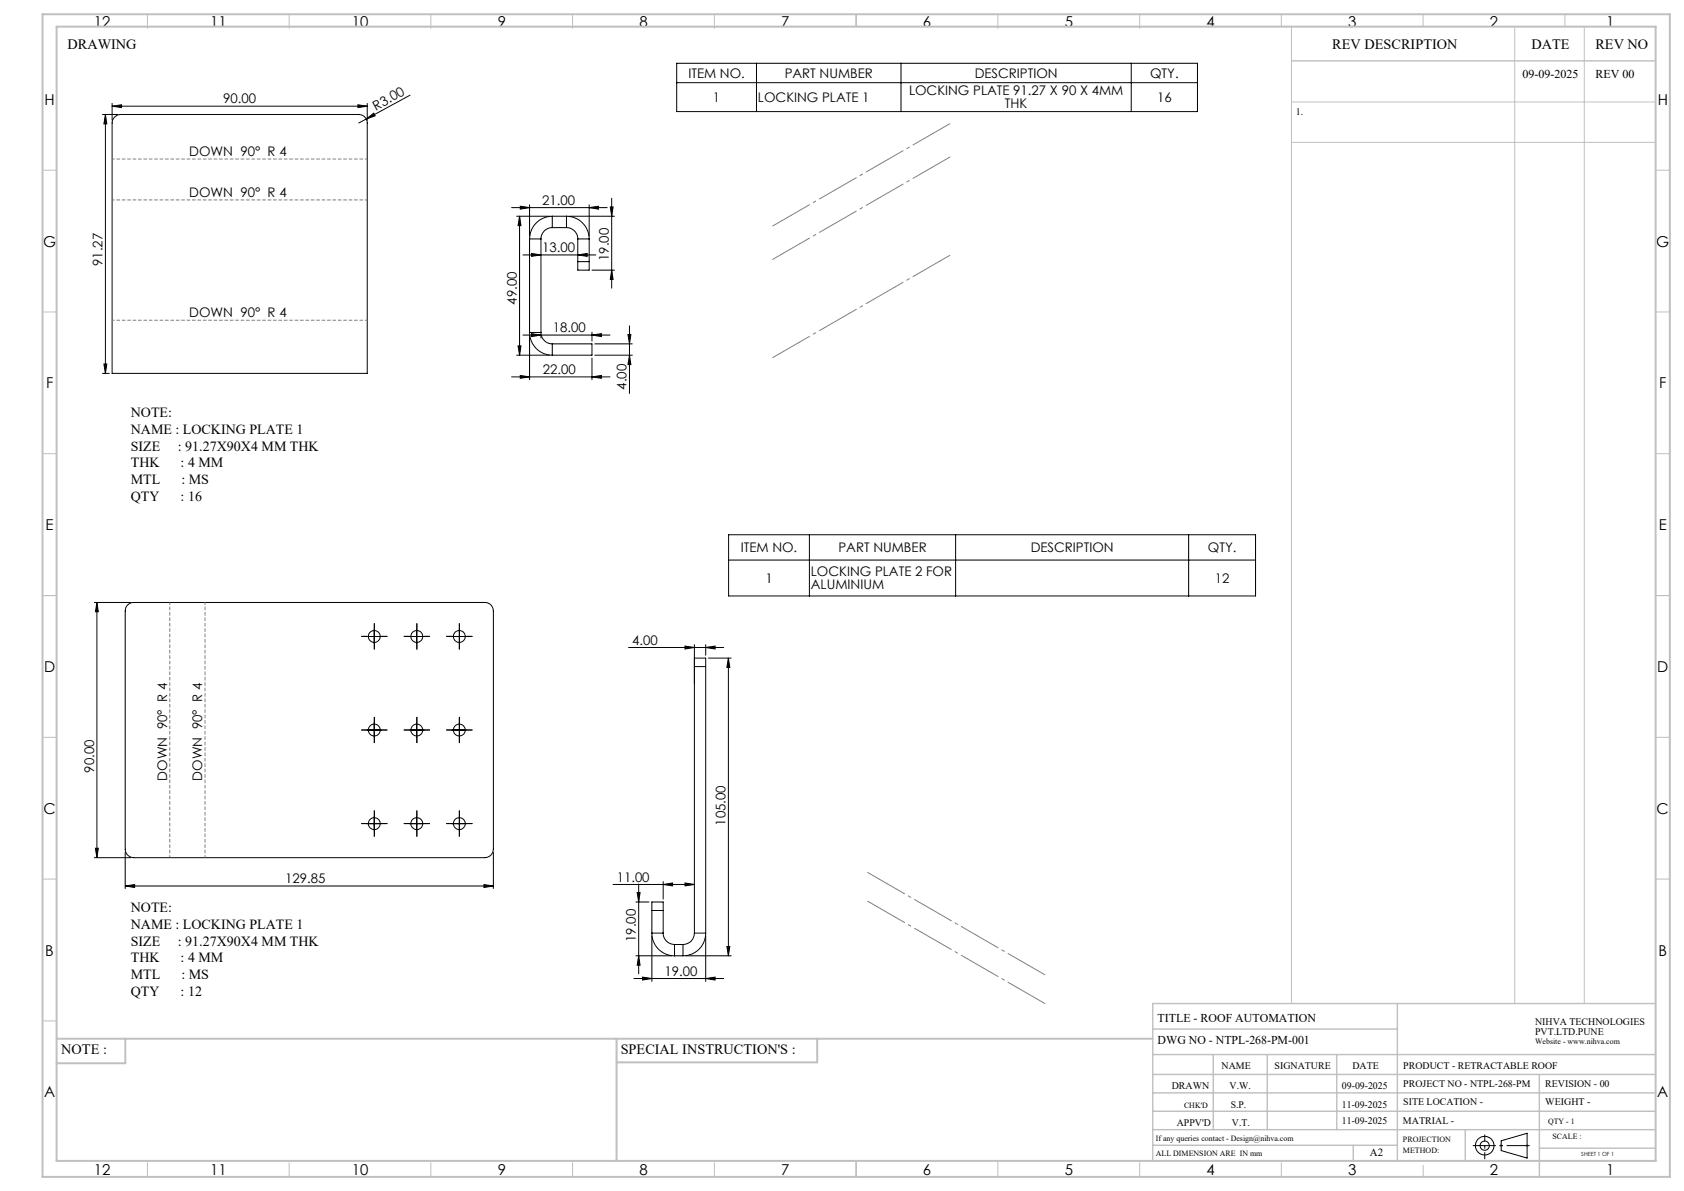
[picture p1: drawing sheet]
<svg xmlns="http://www.w3.org/2000/svg" width="594mm" height="420mm" viewBox="0 0 594 420" stroke-linecap="round" stroke-linejoin="round" font-family="sans-serif">
<g fill="none" stroke="#000" stroke-width=".35">
<path d="M39.5 37.4l3.4-.4v.9zM39.5 36.5v5.9M39.5 37.4h90M126.3 37l3.2 .4-3.2 .5zM129.5 36.5v5.9M144.6 33.6l-15.4 8.4M238.7 22.3h183.7v17.1h-183.7zM238.7 29.2h183.7M266.8 22.3v17.1M317.8 22.3v17.1M399 22.3v17.1M36.2 40.4h5.4"/>
<path d="M37.2 40.4l.5 3.3h-1zM37.2 40.4v91.3M40.3 41.5l1.2-.9 1-.2h84a2.99 2.99 0 0 1 3 3v88.3h-90v-88.3l.2-1zM129.2 42l2.6-2.1 .5 .9zM129.2 42l-2.7 1.4M180.4 73.2h33.8M182.2 76.3h11.6M183.3 76.3l.5 3.3h-1.1zM183.3 76.3v49M183.5 72.7l3.3 .5-3.3 .5zM186.8 72.2v11.1M194.8 76.3a8.1 8.1 0 0 0-8 8"/>
<path d="M194.8 76.3v4M194.8 76.3h5M199.8 76.3a8.1 8.1 0 0 1 8 8M199.8 76.3v4M200.8 76.3h15.9M207.8 73.2l3.3-.5v1zM207.8 72.2v11.1M215.3 73h1l-.5 3.3zM215.8 69.9v31.7M184.5 89.9h25.6M186.8 84.3h4M186.8 84.3v32.9"/>
<path d="M187.5 89.4l3.3 .5-3.3 .5zM190.8 84.3v32.9M194.8 80.3a3.9 3.9 0 0 0-4 4M194.8 80.3h5M199.8 80.3a3.9 3.9 0 0 1 4 4M203.8 89.9l3.3-.5v1zM203.8 92.3v3h4v-3M203.8 84.3h4M203.8 92.3h4M203.8 84.3v8M207.8 84.3v8M208.8 95.3h7.9"/>
<path d="M215.8 95.3l.5 3.2h-1zM184.5 118.2h30.7M186.8 118.3v15.6M186.8 117.2a8 8 0 0 0 8 8.1M186.8 117.2h4M187.5 117.7l3.3 .5-3.3 .5zM190.8 118.3v.9M190.8 117.2a4 4 0 0 0 4 4.1M208.8 118.2l3.3-.5v1zM208.8 117.2v3.1M221.5 118h1l-.5 3.3zM222 114.9v23.8"/>
<path d="M36.2 131.7h2.4M36.7 128.4h1l-.5 3.3zM180.4 132.9h34.8M182.2 125.3h11.6M182.7 122h1.1l-.5 3.3zM183.5 132.4l3.3 .5-3.3 .5zM194.8 121.3v4M194.8 121.3h14v4h-14M208.8 132.9l3.3-.5v1zM208.8 126.3v7.6M209.8 121.3h13.2M209.8 125.3h13.2"/>
<path d="M222 125.3l.5 3.3h-1zM257 188.6h185.9v21.6h-185.9zM257 197.5h185.9M285.5 188.6v21.6M337.1 188.6v21.6M419.3 188.6v21.6M33.2 212.5h13M34.2 212.5v90M34.2 212.5l.5 3.2h-1zM45 213.3l1-.6 1.2-.2h123.8a2.95 2.95 0 0 1 3 3v84a3 3 0 0 1-3 3h-123.8a3 3 0 0 1-3-3v-84l.2-1.2zM129.5 224.5h5M132 222v5"/>
<path d="M144.5 224.5h5M147 222v5M159.5 224.5h5M162 222v5M221.7 228.3h33.6M241.6 227.8l3.3 .5-3.3 .6zM244.9 227.3v101.8M244.9 232.1h4v3h-4zM248.9 228.3l3.3-.5v1.1zM248.9 227.3v3.8M248.9 235.1v94M249.9 232.1h8"/>
<path d="M256.9 232.1l.5 3.3h-1zM256.9 232.1v105M129.5 257.4h5M132 254.9v5M144.5 257.4h5M147 254.9v5M159.5 257.4h5M162 254.9v5M33.7 299.1h1l-.5 3.4zM129.5 290.5h5M132 288v4.9M144.5 290.5h5"/>
<path d="M147 288v4.9M159.5 290.5h5M162 288v4.9M33.2 302.5h13M44.2 312.4l3.3-.5v1.1zM44.2 300.4v13.1M44.2 312.4h129.8M170.7 311.9l3.3 .5-3.3 .6zM174 300.4v13.1M216.2 311.9h28.7M224.3 318.1h4.6M224.8 314.8h1l-.5 3.3z"/>
<path d="M225.3 311.7v31.7M233.9 311.9l3.3-.5v1zM233.9 310.9v6.2M241.6 311.4l3.3 .5-3.3 .5zM224.3 337.1h12.6M225.3 337.1l.5 3.3h-1zM229.9 330.1v16M229.9 329.1a7.9 7.9 0 0 0 8 8M229.9 321.1v-3h4v3M229.9 329.1h4M229.9 321.1v8M229.9 321.1h4"/>
<path d="M233.9 329.1a4 4 0 0 0 4 4M233.9 321.1v8M237.9 337.1h3M237.9 333.1v4M237.9 333.1h3M240.9 333.1v4M241.9 337.1h16M244.9 329.1a4 4 0 0 1-4 4M244.9 329.1h4M248.9 330.1v16M248.9 329.1a8 8 0 0 1-8 8M256.4 333.8h1l-.5 3.3z"/>
<path d="M223.6 345.1h31.7M226.6 344.6l3.3 .5-3.3 .5zM248.9 345.1l3.3-.5v1zM529.5 402.3l9.2-2.7v8.8l-9.2-2.7z"/>
<circle cx="132" cy="224.4" r="2.1"/>
<circle cx="147" cy="224.4" r="2.1"/>
<circle cx="162" cy="224.4" r="2.1"/>
<circle cx="132" cy="257.5" r="2.1"/>
<circle cx="147" cy="257.5" r="2.1"/>
<circle cx="162" cy="257.5" r="2.1"/>
<circle cx="132" cy="290.4" r="2.1"/>
<circle cx="147" cy="290.4" r="2.1"/>
<circle cx="162" cy="290.4" r="2.1"/>
<circle cx="523.7" cy="404" r="1.62"/>
<circle cx="523.7" cy="404" r="3.3"/>
</g>
<g fill="none" stroke="#c0c0c0" stroke-width=".35">
<path d="M52 5v5M102 5v5M152 5v5M202 5v5M252 5v5M302 5v4.4M352 5v5M402 5v5M452 5v4.4M455.5 9.4v344.5M502 5v4.4M534.3 9.4v344.5"/>
<path d="M552 5v4.4M558.8 9.4v344.5M455.5 36h128.5M455.5 50.2h128.5M15 60h5M584 60h5M15 110h5M584 110h5M15 160h5M584 160h5M15 210h5M584 210h5"/>
<path d="M15 260h5M584 260h5M15 310h5M584 310h5M15 360h5M52 410v5M102 410v5M152 410v5M202 410v5M252 410v5M302 409.4v5.6M352 409.4v5.6"/>
<path d="M402 410v5M452 410v5M502 410.9v4.1M529 404h1M529.2 403.7l.7 .7M529.5 403.5v1M529.9 403.7l-.7 .7M538.1 404h1.1M538.3 403.7l.7 .7M538.7 403.5v1M539 403.7l-.7 .7"/>
</g>
<path d="M519.5 404h20.1" fill="none" stroke="#000" stroke-width=".35" stroke-dasharray="15.2 1.3 1.3 1.3" stroke-dashoffset="7.1" stroke-linecap="butt"/>
<path d="M523.7 408.8v-8.7" fill="none" stroke="#000" stroke-width=".35" stroke-dasharray="15.2 1.3 1.3 1.3" stroke-dashoffset="12.8" stroke-linecap="butt"/>
<g fill="none" stroke="#000" stroke-width=".35" stroke-dasharray="15.2 1.3 1.3 1.3" stroke-linecap="butt">
<path d="M129.5 224.4h-2.1M132 221.9v-2.1M132 226.9v2.1M134.5 224.4h2.1M144.5 224.4h-2.1M147 221.9v-2.1M147 226.9v2.1M149.5 224.4h2.1M159.5 224.4h-2.1M162 221.9v-2.1M162 226.9v2.1M164.5 224.4h2.1"/>
<path d="M129.5 257.4h-2.1M132 254.9v-2.1M132 259.9v2.1M134.5 257.4h2.1M144.5 257.4h-2.1M147 254.9v-2.1M147 259.9v2.1M149.5 257.4h2.1M159.5 257.4h-2.1M162 254.9v-2.1M162 259.9v2.1M164.5 257.4h2.1"/>
<path d="M129.5 290.4h-2.1M132 287.9v-2.1M132 292.9v2.1M134.5 290.4h2.1M144.5 290.4h-2.1M147 287.9v-2.1M147 292.9v2.1M149.5 290.4h2.1M159.5 290.4h-2.1M162 287.9v-2.1M162 292.9v2.1M164.5 290.4h2.1"/>
</g>
<path d="M39.6 56.1h90M39.6 70.5h90M129.6 112.9h-90M59.9 302.4v-90M72.3 302.4v-90" fill="none" stroke="#808080" stroke-width=".35" stroke-dasharray="1.3 .6" stroke-dashoffset=".4" stroke-linecap="butt"/>
<path d="M335.6 55.1l-63.6 36.7M335.6 43.3l-63.6 36.7M272 126.4l63.6-36.7M305.5 307.3l63.6 36.8M305.5 317.5l63.6 36.7" fill="none" stroke="#808080" stroke-width=".35" stroke-dasharray="15.2 1.3 1.3 1.3" stroke-dashoffset="-.5" stroke-linecap="butt"/>
<g fill="none" stroke="#c0c0c0" stroke-width=".5">
<path d="M455.5 21.5h128.5M492.9 353.9v55.5M584 353.9h-177.4v55.5M406.6 371.9h177.4M406.6 378.9h177.4M406.6 362.9h86.3M428 371.9v26.5M447 371.9v26.5M471.5 371.9v26.5M543 378.9v36.1M406.6 391.9h177.4M406.6 385.4h177.4"/>
<path d="M406.6 398.4h177.4M516.9 398.4v11M406.6 403.9h86.3M477.3 403.9v5.5M543 404.9h41"/>
</g>
<path d="M15 5h574v410h-574zM20 9.4h564v400h-564zM20 366.3h386.6M44.2 366.3v8.6h-24.2M217.5 366.3v43.1M288.3 366.3v8.3h-70.8" fill="none" stroke="#c0c0c0" stroke-width=".7"/>
<g fill="#000">
<path d="M129.2 42l2.6-2.1 .5 .9z"/>
<path d="M126.3 37l3.2 .4-3.2 .5zM39.5 37.4l3.4-.4v.9z"/>
<path d="M37.2 40.4l.5 3.3h-1zM36.7 128.4h1l-.5 3.3z"/>
<path d="M183.3 76.3l.5 3.3h-1.1zM182.7 122h1.1l-.5 3.3zM221.5 118h1l-.5 3.3zM222 125.3l.5 3.3h-1zM256.9 232.1l.5 3.3h-1zM256.4 333.8h1l-.5 3.3z"/>
<path d="M203.8 89.9l3.3-.5v1zM187.5 89.4l3.3 .5-3.3 .5zM207.8 73.2l3.3-.5v1zM183.5 72.7l3.3 .5-3.3 .5z"/>
<path d="M215.8 95.3l.5 3.2h-1zM215.3 73h1l-.5 3.3z"/>
<path d="M183.5 132.4l3.3 .5-3.3 .5zM208.8 132.9l3.3-.5v1zM187.5 117.7l3.3 .5-3.3 .5zM208.8 118.2l3.3-.5v1z"/>
<path d="M34.2 212.5l.5 3.2h-1zM33.7 299.1h1l-.5 3.4z"/>
<path d="M44.2 312.4l3.3-.5v1.1zM170.7 311.9l3.3 .5-3.3 .6z"/>
<path d="M224.8 314.8h1l-.5 3.3zM225.3 337.1l.5 3.3h-1z"/>
<path d="M233.9 311.9l3.3-.5v1zM241.6 311.4l3.3 .5-3.3 .5z"/>
<path d="M248.9 345.1l3.3-.5v1zM226.6 344.6l3.3 .5-3.3 .5zM248.9 228.3l3.3-.5v1.1zM241.6 227.8l3.3 .5-3.3 .6z"/>
</g>
<g font-size="5.3">
<text x="33.1" y="9.5">12</text>
<text x="74.1" y="9.5">11</text>
<text x="124.1" y="9.5">10</text>
<text x="175.6" y="9.5">9</text>
<text x="225.6" y="9.5">8</text>
<text x="275.6" y="9.5">7</text>
<text x="325.6" y="9.5">6</text>
<text x="375.6" y="9.5">5</text>
<text x="425.6" y="9.5">4</text>
<text x="475.6" y="9.5">3</text>
<text x="525.6" y="9.5">2</text>
<text x="566.6" y="9.5">1</text>
<text x="15.7" y="37">H</text>
<text x="584.7" y="37">H</text>
<text x="15.2" y="87">G</text>
<text x="584.2" y="87">G</text>
<text x="16.2" y="137">F</text>
<text x="585.2" y="137">F</text>
<text x="16.1" y="187">E</text>
<text x="585.1" y="187">E</text>
<text x="15.5" y="237">D</text>
<text x="584.5" y="237">D</text>
<text x="15.4" y="287">C</text>
<text x="584.4" y="287">C</text>
<text x="16" y="337">B</text>
<text x="585" y="337">B</text>
<text x="15.5" y="387">A</text>
<text x="584.5" y="387">A</text>
<text x="33.1" y="414.5">12</text>
<text x="74.1" y="414.5">11</text>
<text x="124.1" y="414.5">10</text>
<text x="175.6" y="414.5">9</text>
<text x="225.6" y="414.5">8</text>
<text x="275.6" y="414.5">7</text>
<text x="325.6" y="414.5">6</text>
<text x="375.6" y="414.5">5</text>
<text x="425.6" y="414.5">4</text>
<text x="475.6" y="414.5">3</text>
<text x="525.6" y="414.5">2</text>
<text x="566.6" y="414.5">1</text>
</g>
<g font-size="5">
<text x="23.8" y="17.2">DRAWING</text>
<text x="470" y="17.4">REV DESCRIPTION</text>
<text x="540.2" y="17.4">DATE</text>
<text x="562.8" y="17.4">REV NO</text>
<text x="21.6" y="371.8">NOTE :</text>
<text x="218.9" y="371.8">SPECIAL INSTRUCTION'S :</text>
</g>
<g font-size="4.9">
<text x="46.2" y="147">NOTE:</text>
<text x="46.2" y="153">NAME : LOCKING PLATE 1</text>
<text x="46.2" y="158.9">SIZE</text>
<text x="62.8" y="158.9">: 91.27X90X4 MM THK</text>
<text x="46.2" y="164.8">THK</text>
<text x="63.7" y="164.8">: 4 MM</text>
<text x="46.2" y="170.8">MTL</text>
<text x="64" y="170.8">: MS</text>
<text x="46.2" y="176.7">QTY</text>
<text x="63.7" y="176.7">: 16</text>
<text x="46.2" y="321.6">NOTE:</text>
<text x="46.2" y="327.5">NAME : LOCKING PLATE 1</text>
<text x="46.2" y="333.4">SIZE</text>
<text x="62.8" y="333.4">: 91.27X90X4 MM THK</text>
<text x="46.2" y="339.4">THK</text>
<text x="63.7" y="339.4">: 4 MM</text>
<text x="46.2" y="345.3">MTL</text>
<text x="64" y="345.3">: MS</text>
<text x="46.2" y="351.2">QTY</text>
<text x="63.7" y="351.2">: 12</text>
</g>
<g font-size="4.7">
<text x="242.8" y="27.4">ITEM NO.</text>
<text x="276.8" y="27.4">PART NUMBER</text>
<text x="343.8" y="27.4">DESCRIPTION</text>
<text x="405.7" y="27.4">QTY.</text>
<text x="251.5" y="35.9">1</text>
<text x="267.4" y="35.9">LOCKING PLATE 1</text>
<text x="320.6" y="33.7">LOCKING PLATE 91.27 X 90 X 4MM</text>
<text x="408.1" y="35.9">16</text>
<text x="78.8" y="36.4">90.00</text>
<text x="132.6" y="39" transform="rotate(-29 132.6 39)">R3.00</text>
<text x="354.5" y="38.2">THK</text>
<text x="66.7" y="55.1">DOWN 90° R 4</text>
<text x="66.7" y="69.4">DOWN 90° R 4</text>
<text x="191.2" y="72.2">21.00</text>
<text x="191.2" y="88.9">13.00</text>
<text x="36.2" y="93.8" transform="rotate(-90 36.2 93.8)">91.27</text>
<text x="214.8" y="92" transform="rotate(-90 214.8 92)">19.00</text>
<text x="182.3" y="107.4" transform="rotate(-90 182.3 107.4)">49.00</text>
<text x="66.7" y="111.9">DOWN 90° R 4</text>
<text x="195" y="117.1">18.00</text>
<text x="191.5" y="131.9">22.00</text>
<text x="221" y="137.4" transform="rotate(-90 221 137.4)">4.00</text>
<text x="261.3" y="194.7">ITEM NO.</text>
<text x="295.7" y="194.7">PART NUMBER</text>
<text x="363.6" y="194.7">DESCRIPTION</text>
<text x="426" y="194.7">QTY.</text>
<text x="286" y="203.2">LOCKING PLATE 2 FOR</text>
<text x="270" y="205.5">1</text>
<text x="286" y="207.8">ALUMINIUM</text>
<text x="428.5" y="205.5">12</text>
<text x="223" y="227.3">4.00</text>
<text x="33.2" y="272.5" transform="rotate(-90 33.2 272.5)">90.00</text>
<text x="58.9" y="275.3" transform="rotate(-90 58.9 275.3)">DOWN 90° R 4</text>
<text x="71.4" y="275.3" transform="rotate(-90 71.4 275.3)">DOWN 90° R 4</text>
<text x="255.9" y="291.2" transform="rotate(-90 255.9 291.2)">105.00</text>
<text x="100.6" y="311.4">129.85</text>
<text x="217.5" y="310.9">11.00</text>
<text x="224.3" y="332.2" transform="rotate(-90 224.3 332.2)">19.00</text>
<text x="234.4" y="344.1">19.00</text>
</g>
<g font-size="4.2">
<text x="537.1" y="27.6">09-09-2025</text>
<text x="562.8" y="27.6">REV 00</text>
<text x="408.3" y="360.3">TITLE - ROOF AUTOMATION</text>
<text x="408.3" y="368.2">DWG NO - NTPL-268-PM-001</text>
</g>
<text font-size="3.9" x="483.2" y="407.7">A2</text>
<g font-size="3.5">
<text x="457" y="40.6">1.</text>
<text x="541.5" y="361.3">NIHVA TECHNOLOGIES</text>
<text x="541.5" y="364.9">PVT.LTD.PUNE</text>
<text x="430.9" y="377">NAME</text>
<text x="449.6" y="377">SIGNATURE</text>
<text x="477" y="377">DATE</text>
<text x="495" y="377">PRODUCT - RETRACTABLE ROOF</text>
<text x="495" y="383.3">PROJECT NO - NTPL-268-PM</text>
<text x="545.1" y="383.3">REVISION - 00</text>
<text x="413.3" y="384.1">DRAWN</text>
<text x="433.7" y="384.1">V.W.</text>
<text x="473.4" y="384.1">09-09-2025</text>
<text x="495" y="389.8">SITE LOCATION -</text>
<text x="545.1" y="389.8">WEIGHT -</text>
<text x="434.1" y="390.6">S.P.</text>
<text x="473.4" y="390.6">11-09-2025</text>
<text x="415.1" y="396.9">APPV'D</text>
<text x="434.6" y="396.9">V.T.</text>
<text x="473.4" y="396.5">11-09-2025</text>
<text x="494.8" y="396.5">MATRIAL -</text>
</g>
<g font-size="2.8">
<text x="541.5" y="368.3">Website - www.nihva.com</text>
<text x="417.6" y="390.6">CHK'D</text>
<text x="546.1" y="396.5">QTY - 1</text>
<text x="547.6" y="401.7">SCALE :</text>
<text x="407.7" y="402.2">If any queries contact - Design@nihva.com</text>
<text x="407.7" y="407.7">ALL DIMENSION ARE IN mm</text>
<text x="494.8" y="402.7">PROJECTION</text>
<text x="494.8" y="406.5">METHOD:</text>
</g>
<text font-size="2" x="557.8" y="407.8">SHEET 1 OF 1</text>
</svg>
